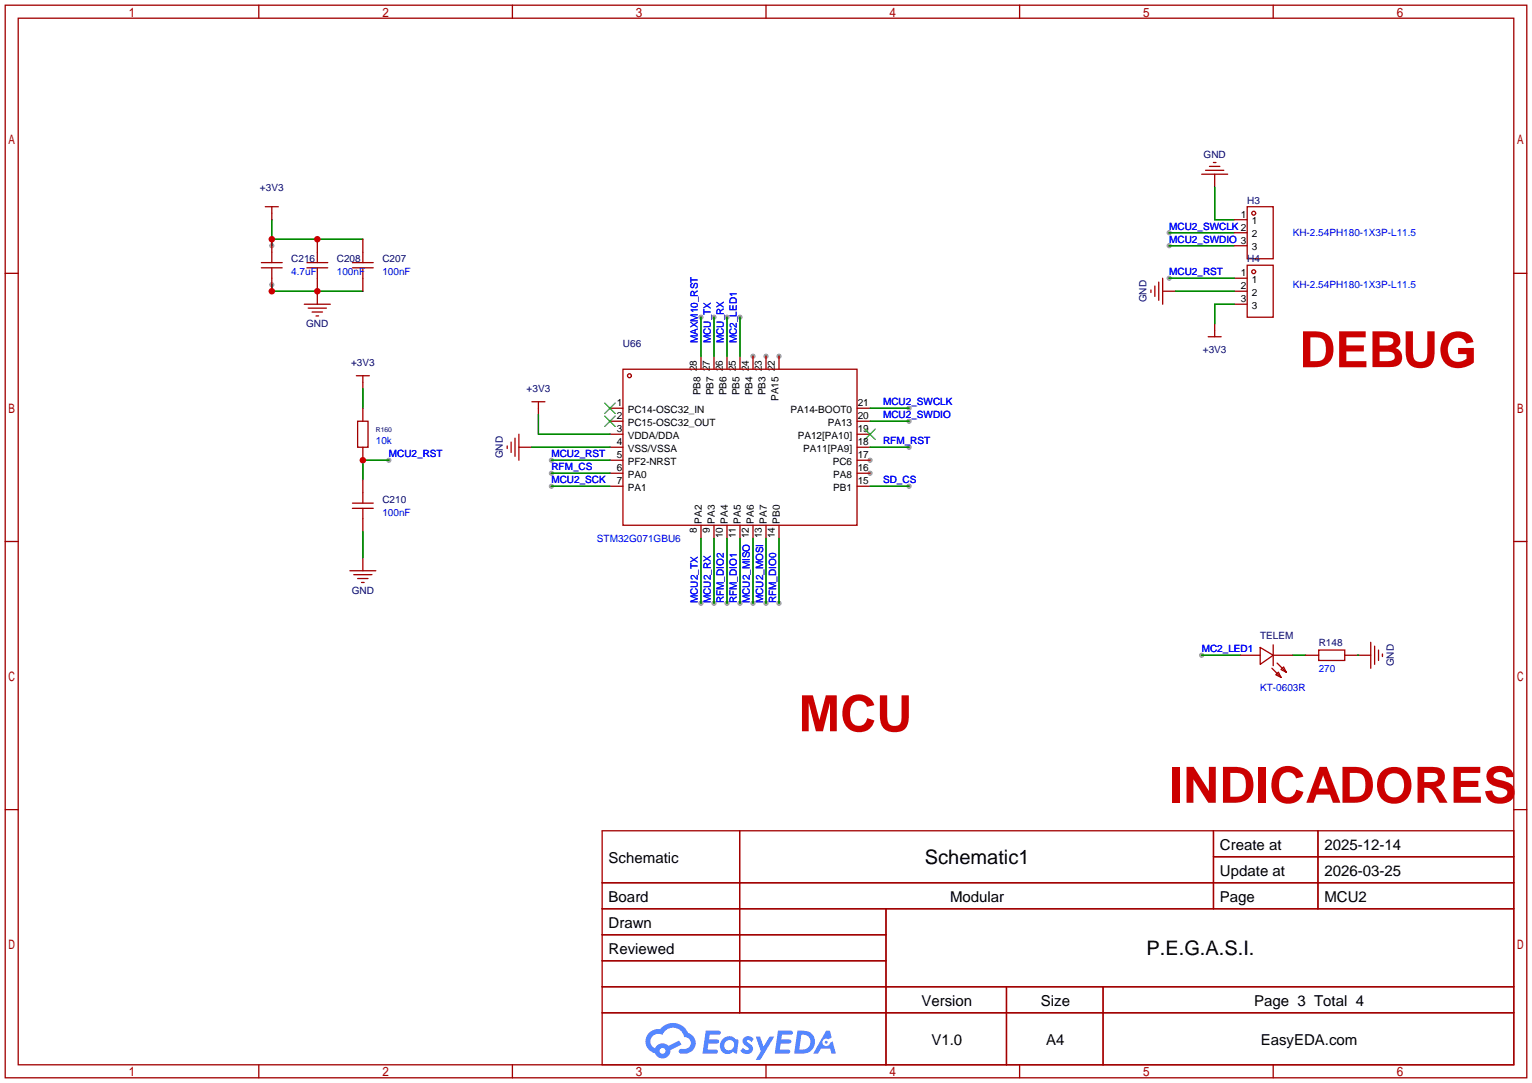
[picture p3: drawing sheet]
<svg xmlns="http://www.w3.org/2000/svg" width="299mm" height="212mm" viewBox="0 0 299 212" stroke-linecap="round" stroke-linejoin="round" font-family="sans-serif">
<g fill="#999">
<circle cx="147.1" cy="69.6" r=".51"/>
<circle cx="149.6" cy="69.6" r=".51"/>
<circle cx="152.1" cy="69.6" r=".51"/>
<circle cx="169.9" cy="89.9" r=".51"/>
<circle cx="169.9" cy="92.5" r=".51"/>
<circle cx="234.7" cy="128" r=".51"/>
<circle cx="228.3" cy="45.5" r=".51"/>
<circle cx="228.3" cy="48" r=".51"/>
<circle cx="53.1" cy="48" r=".51"/>
<circle cx="53.1" cy="55.6" r=".51"/>
<circle cx="177.5" cy="79.8" r=".51"/>
<circle cx="177.5" cy="82.3" r=".51"/>
<circle cx="107.7" cy="89.9" r=".51"/>
<circle cx="75.9" cy="89.9" r=".51"/>
<circle cx="228.3" cy="54.4" r=".51"/>
<circle cx="149.6" cy="117.9" r=".51"/>
<circle cx="147.1" cy="117.9" r=".51"/>
<circle cx="107.7" cy="95" r=".51"/>
<circle cx="139.4" cy="62" r=".51"/>
<circle cx="142" cy="62" r=".51"/>
<circle cx="136.9" cy="62" r=".51"/>
<circle cx="136.9" cy="117.9" r=".51"/>
<circle cx="142" cy="117.9" r=".51"/>
<circle cx="139.4" cy="117.9" r=".51"/>
<circle cx="144.5" cy="117.9" r=".51"/>
<circle cx="152.1" cy="117.9" r=".51"/>
<circle cx="144.5" cy="62" r=".51"/>
<circle cx="177.5" cy="87.4" r=".51"/>
<circle cx="107.7" cy="92.5" r=".51"/>
<circle cx="177.5" cy="95" r=".51"/>
</g>
<g fill="none" stroke="#a10000" stroke-width=".25">
<path d="M1 1h297.2v209.6h-297.2zM3.6 3.6h292.1v204.4h-292.1zM50.5 1v2.6M100.1 1v2.6M149.6 1v2.6M199.1 1v2.6M248.7 1v2.6M1 53.4h2.6M295.7 53.4h2.5M1 105.8h2.6M295.7 105.8h2.5M1 158.2h2.6"/>
<path d="M295.7 158.2h2.5M117.6 162.3h178.1v45.7h-178.1zM117.6 172.5h178.1M117.6 177.5h178.1M144.5 162.3v35.6M173 177.5v30.5M237 162.3v15.2M237 167.4h58.7M257.4 162.3v15.2M117.6 182.6h55.4M117.6 192.8h178.1M117.6 187.7h55.4"/>
<path d="M117.6 197.9h178.1M196.6 192.8v15.2M215.4 192.8v15.2M50.5 208v2.6M100.1 208v2.6M149.6 208v2.6M199.1 208v2.6M248.7 208v2.6"/>
</g>
<g fill="#5487ff">
<path d="M145.3 202.7a1.3 1.3 0 0 1 1.9 .3l-.4 .6a.54 .54 0 0 0-.9-.2l.1 .2a1.58 1.58 0 0 1 1 1.5 1.43 1.43 0 0 1-2.4 .2l.5-.6a.64 .64 0 0 0 .5 .5 .64 .64 0 0 0 .7-.3l-.2-.2a1.35 1.35 0 0 1-.9-1.8z"/>
<path d="M147.6 202.5h.9l.6 2 1.2-2h.9l-2.7 4.6h-.9l1-1.7z"/>
<path d="M137.8 201.4h1.7a1.31 1.31 0 0 1 1.2 .2 .4 .4 0 0 1-.3 .5l-1.8 .1-.1 .9h1.6a.4 .4 0 0 1 .4 .4 .4 .4 0 0 1-.5 .4h-1.6l-.2 1.2h.8a1.23 1.23 0 0 1 1.2 .2 .39 .39 0 0 1-.4 .5h-2.6z"/>
<path d="M151.9 201.4h1.7a1.32 1.32 0 0 1 1.2 .2 .39 .39 0 0 1-.3 .5l-1.8 .1-.1 .9h1.6a.4 .4 0 0 1 .4 .4 .4 .4 0 0 1-.4 .4h-1.7l-.2 1.2h.8a1.23 1.23 0 0 1 1.2 .1 .39 .39 0 0 1-.4 .6h-2.6z"/>
<path d="M161.3 201.4h.8l.3 1.3-.6 .4a.75 .75 0 0 0-1.1 .3 .75 .75 0 0 0 .5 1 .75 .75 0 0 0 .9-.7l.5-.2 .6 2.3h-.8l-.3-.9h-1.8l-.5 .9h-1z"/>
<path d="M155.7 201.4l-.6 4.4h1.5a2.27 2.27 0 0 0 2.6-2.2 2.27 2.27 0 0 0-2.7-2.2zM156.5 202.1a1.5 1.5 0 0 1 1.8 1.6 1.5 1.5 0 0 1-1.9 1.4h-.3z"/>
<path d="M141.2 203a1.6 1.6 0 0 0-.3 2.3 1.6 1.6 0 0 0 2.3 .2l.7 .3 .3-2.4-.1-.3-.5-.1a1.58 1.58 0 0 0-2.4 0zM141.8 203.5a.99 .99 0 0 1 1.6 .3 .99 .99 0 0 1-.9 1.4 .94 .94 0 0 1-1-.6 .94 .94 0 0 1 .3-1.1z"/>
<path d="M126.8 201.8a2.37 2.37 0 0 0 1.1 4 1.54 1.54 0 0 0 1.8 1 1.54 1.54 0 0 0 1.2-1.6l2.2-1.1-.5-.8-2 1a1.57 1.57 0 0 0-2.7 .5 1.5 1.5 0 0 1-.7-2.1 1.5 1.5 0 0 1 2.2-.5 2.23 2.23 0 0 1 2.3-1.4 2.23 2.23 0 0 1 2 1.8 1.16 1.16 0 0 1 1.2 1.1 1.16 1.16 0 0 1-1.1 1.2h-.7a.47 .47 0 0 0-.5 .4 .47 .47 0 0 0 .4 .5 2.17 2.17 0 0 0 2.5-.9 2.17 2.17 0 0 0-.3-2.7l-.8-.4a3.2 3.2 0 0 0-5.5-.7l-1.1 .1zM128.8 205.3a.6 .6 0 0 1 1.2 0 .6 .6 0 0 1-1.2 0z"/>
<circle cx="161.4" cy="203.6" r=".28"/>
</g>
<g fill="none" stroke="#008700" stroke-width=".25">
<path d="M237.2 36.6v6.3h3.8M53.1 42.9v5.1M53.1 55.6v1.3h17.8M53.1 46.7h17.8M228.3 45.5h12.7M228.3 48h12.7M228.3 54.4h12.7M229.6 56.9h11.4M241 59.4h-3.8v3.8M70.9 75.9v3.9M136.9 62v7.6M139.4 62v7.6"/>
<path d="M142 62v7.6M144.5 62v7.6M169.9 79.8h7.6M75.9 89.9h-5v3.8M103.9 87.4h15.2M105.2 81v3.8h13.9M107.7 89.9h11.4M107.7 95h11.4M107.7 92.5h11.4M169.9 87.4h7.6M169.9 82.3h7.6M169.9 95h7.6"/>
<path d="M70.9 103.9v5.1M136.9 105.2v12.7M139.4 105.2v12.7M142 105.2v12.7M144.5 105.2v12.7M147.1 105.2v12.7M149.6 105.2v12.7M152.1 105.2v12.7M234.7 128h7.6M252.5 128h2.5M265.2 128h.1"/>
</g>
<g fill="none" stroke="#a10000" stroke-width=".25">
<path d="M234.7 34h5.1M235.5 33.3h3.5M236.2 32.5h2.1M237 31.8h.5M237.2 34v2.6M51.1 52.3h4M51.1 51.3h4M51.8 40.4h2.6M53.1 40.4v2.5M53.1 46.7v4.6M53.1 52.3v4.6M59.4 59.4h5.1"/>
<path d="M59.9 52.3h4.1M59.9 51.3h4.1M62 46.7v4.6M62 52.3v7.1M68.8 52.3h4.1M68.8 51.3h4.1M70.9 46.7v4.6M70.9 52.3v4.6M224.8 56.6v.6M225.6 55.9v2M226.3 55.1v3.6M227.1 56.9h2.5"/>
<path d="M227.1 54.4v5M241 59.4h2.6M241 42.9h2.6M241 45.5h2.6M241 48h2.6M241 54.4h2.6M241 56.9h2.6M243.6 40.4h5.1v10.1h-5.1zM243.6 51.8h5.1v10.2h-5.1zM60.2 60.2h3.6M61 61h2M61.7 61.7h.5"/>
<path d="M69.6 73.4h2.5M70.9 73.4v2.5M70.9 79.8v2.5M103.9 78.5h2.5M105.2 78.5v2.5M119.1 79.8h2.6M121.7 72.1h45.7v30.5h-45.7zM136.9 69.6v2.5M139.4 69.6v2.5M142 69.6v2.5M144.5 69.6v2.5M147.1 69.6v2.5"/>
<path d="M149.6 69.6v2.5M152.1 69.6v2.5M167.4 79.8h2.5M236 65.8h2.5M237.2 63.2v2.6M68.8 99.3h4.1M68.8 98.3h4.1M69.8 82.3h2.1v5.1h-2.1zM70.9 87.4v2.5M70.9 93.7v4.6M70.9 99.3v4.6M99.1 87.1v.5"/>
<path d="M99.8 86.4v2M100.6 85.6v3.6M101.3 87.4h2.6M101.3 84.8v5.1M119.1 82.3h2.6M119.1 84.8h2.6M119.1 87.4h2.6M119.1 89.9h2.6M119.1 92.5h2.6M119.1 95h2.6M167.4 82.3h2.5M167.4 84.8h2.5"/>
<path d="M167.4 87.4h2.5M167.4 89.9h2.5M167.4 92.5h2.5M167.4 95h2.5M68.3 111.5h5.1M69.1 112.3h3.5M69.8 113h2.1M70.6 113.8h.5M70.9 109v2.5M136.9 102.6v2.6M139.4 102.6v2.6M142 102.6v2.6"/>
<path d="M144.5 102.6v2.6M147.1 102.6v2.6M149.6 102.6v2.6M152.1 102.6v2.6M242.3 128h3.8M246.1 126.5l2.6 1.5-2.6 1.8zM248.4 130.6l1.8 1.7M248.7 128h3.8M248.7 126v4M249.2 131.8l.5-.5 .5 1zM249.4 129.5l1.8 1.8M250.2 130.8l.5-.5 .5 1z"/>
<path d="M255 128h2.6M257.6 127h5v2h-5zM262.6 128h5.1M267.7 125.5v5.1M268.5 126.2v3.6M269.2 127v2M270 127.8v.5"/>
<circle cx="244.9" cy="41.7" r=".38"/>
<circle cx="244.9" cy="53.1" r=".38"/>
<circle cx="122.9" cy="73.4" r=".38"/>
</g>
<path d="M118.1 78.7l2 2.1M120.1 78.7l-2 2.1M118.1 81.3l2 2M120.1 81.3l-2 2M168.9 83.8l2 2.1M170.9 83.8l-2 2.1" fill="none" stroke="#3c3" stroke-width=".25"/>
<g fill="#c00">
<circle cx="53.1" cy="46.7" r=".63"/>
<circle cx="62" cy="46.7" r=".63"/>
<circle cx="62" cy="56.9" r=".63"/>
<circle cx="53.1" cy="56.9" r=".63"/>
<circle cx="70.9" cy="89.9" r=".63"/>
</g>
<g font-size="9.8" fill="#c00">
<text x="253.7" y="71.7">DEBUG</text>
<text x="156" y="142.9">MCU</text>
<text x="228.3" y="156.8">INDICADORES</text>
</g>
<g font-size="3.9">
<text x="180.7" y="168.8">Schematic1</text>
<text x="223.9" y="186.6">P.E.G.A.S.I.</text>
</g>
<g font-size="2.9">
<text x="238.3" y="166.1">Create at</text>
<text x="258.7" y="166.1">2025-12-14</text>
<text x="118.9" y="168.6">Schematic</text>
<text x="238.3" y="171.1">Update at</text>
<text x="258.7" y="171.1">2026-03-25</text>
<text x="118.9" y="176.2">Board</text>
<text x="185.6" y="176.2">Modular</text>
<text x="238.3" y="176.2">Page</text>
<text x="258.7" y="176.2">MCU2</text>
<text x="118.9" y="181.3">Drawn</text>
<text x="118.9" y="186.4">Reviewed</text>
<text x="180" y="196.5">Version</text>
<text x="203.3" y="196.5">Size</text>
<text x="244.9" y="196.5">Page 3 Total 4</text>
<text x="181.9" y="204.2">V1.0</text>
<text x="204.3" y="204.2">A4</text>
<text x="246.2" y="204.2">EasyEDA.com</text>
</g>
<g font-size="2" fill="#000080">
<text x="235.1" y="30.9">GND</text>
<text x="50.8" y="37.3">+3V3</text>
<text x="243.6" y="39.8">H3</text>
<text x="56.9" y="51.2">C216</text>
<text x="65.8" y="51.2">C208</text>
<text x="74.7" y="51.2">C207</text>
<text x="243.6" y="51.2">H4</text>
<text x="224" y="59.1" transform="rotate(-90 224 59.1)">GND</text>
<text x="59.8" y="63.9">GND</text>
<text x="68.6" y="71.6">+3V3</text>
<text x="121.7" y="67.7">U66</text>
<text x="234.9" y="69">+3V3</text>
<text x="102.8" y="76.6">+3V3</text>
<text x="98.2" y="89.5" transform="rotate(-90 98.2 89.5)">GND</text>
<text x="74.7" y="98.2">C210</text>
<text x="68.7" y="116">GND</text>
<text x="246.1" y="124.9">TELEM</text>
<text x="257.6" y="126.2">R148</text>
<text x="272.2" y="130.2" transform="rotate(-90 272.2 130.2)">GND</text>
</g>
<g font-size="2" fill="#00f">
<text x="228.3" y="44.9">MCU2_SWCLK 2</text>
<text x="228.3" y="47.4">MCU2_SWDIO 3</text>
<text x="252.5" y="46.2">KH-2.54PH180-1X3P-L11.5</text>
<text x="56.9" y="53.8">4.7uF</text>
<text x="65.8" y="53.8">100nF</text>
<text x="74.7" y="53.8">100nF</text>
<text x="228.3" y="53.8">MCU2_RST</text>
<text x="252.5" y="56.3">KH-2.54PH180-1X3P-L11.5</text>
<text x="136.3" y="67.1" transform="rotate(-90 136.3 67.1)">MAXM10_RST</text>
<text x="138.9" y="67.1" transform="rotate(-90 138.9 67.1)">MCU_TX</text>
<text x="141.4" y="67.1" transform="rotate(-90 141.4 67.1)">MCU_RX</text>
<text x="143.9" y="67.1" transform="rotate(-90 143.9 67.1)">MC2_LED1</text>
<text x="172.5" y="79.2">MCU2_SWCLK</text>
<text x="172.5" y="81.7">MCU2_SWDIO</text>
<text x="73.4" y="86.8">10k</text>
<text x="75.9" y="89.3">MCU2_RST</text>
<text x="107.7" y="89.3">MCU2_RST</text>
<text x="172.5" y="86.8">RFM_RST</text>
<text x="107.7" y="94.4">MCU2_SCK</text>
<text x="107.7" y="91.9">RFM_CS</text>
<text x="172.5" y="94.4">SD_CS</text>
<text x="74.7" y="100.8">100nF</text>
<text x="116.6" y="105.8">STM32G071GBU6</text>
<text x="136.3" y="117.9" transform="rotate(-90 136.3 117.9)">MCU2_TX</text>
<text x="138.9" y="117.9" transform="rotate(-90 138.9 117.9)">MCU2_RX</text>
<text x="141.4" y="117.9" transform="rotate(-90 141.4 117.9)">RFM_DIO2</text>
<text x="143.9" y="117.9" transform="rotate(-90 143.9 117.9)">RFM_DIO1</text>
<text x="146.5" y="117.9" transform="rotate(-90 146.5 117.9)">MCU2_MISO 12</text>
<text x="149" y="117.9" transform="rotate(-90 149 117.9)">MCU2_MOSI 13</text>
<text x="151.6" y="117.9" transform="rotate(-90 151.6 117.9)">RFM_DIO0</text>
<text x="234.7" y="127.4">MC2_LED1</text>
<text x="257.6" y="131.2">270</text>
<text x="246.1" y="135.1">KT-0603R</text>
</g>
<g font-size="2">
<text x="242.4" y="42.6">1</text>
<text x="244.5" y="43.8">1</text>
<text x="244.5" y="46.4">2</text>
<text x="244.5" y="48.9">3</text>
<text x="242.4" y="54">1</text>
<text x="242.4" y="56.5">2</text>
<text x="242.4" y="59.1">3</text>
<text x="244.5" y="55.3">1</text>
<text x="244.5" y="57.8">2</text>
<text x="244.5" y="60.4">3</text>
<text x="136.1" y="72.5" transform="rotate(-90 136.1 72.5)">28</text>
<text x="136.8" y="77.3" transform="rotate(-90 136.8 77.3)">PB8</text>
<text x="138.6" y="72.5" transform="rotate(-90 138.6 72.5)">27</text>
<text x="139.4" y="77.3" transform="rotate(-90 139.4 77.3)">PB7</text>
<text x="141.1" y="72.5" transform="rotate(-90 141.1 72.5)">26</text>
<text x="141.9" y="77.3" transform="rotate(-90 141.9 77.3)">PB6</text>
<text x="143.7" y="72.5" transform="rotate(-90 143.7 72.5)">25</text>
<text x="144.4" y="77.3" transform="rotate(-90 144.4 77.3)">PB5</text>
<text x="146.2" y="72.5" transform="rotate(-90 146.2 72.5)">24</text>
<text x="147" y="77.3" transform="rotate(-90 147 77.3)">PB4</text>
<text x="148.8" y="72.5" transform="rotate(-90 148.8 72.5)">23</text>
<text x="149.5" y="77.3" transform="rotate(-90 149.5 77.3)">PB3</text>
<text x="151.3" y="72.5" transform="rotate(-90 151.3 72.5)">22</text>
<text x="120.5" y="81.9">2</text>
<text x="120.5" y="79.4">1</text>
<text x="122.6" y="83.2">PC15-OSC32_OUT</text>
<text x="122.6" y="80.7">PC14-OSC32_IN</text>
<text x="152.1" y="78.3" transform="rotate(-90 152.1 78.3)">PA15</text>
<text x="154.4" y="80.7">PA14-BOOT0</text>
<text x="161.7" y="83.2">PA13</text>
<text x="167.5" y="79.4">21</text>
<text x="167.5" y="81.9">20</text>
<text x="120.5" y="89.6">5</text>
<text x="120.5" y="87">4</text>
<text x="120.5" y="84.5">3</text>
<text x="122.6" y="88.3">VSS/VSSA</text>
<text x="122.6" y="85.8">VDDA/DDA</text>
<text x="155.8" y="85.8">PA12[PA10]</text>
<text x="156.9" y="88.3">PA11[PA9]</text>
<text x="167.5" y="84.5">19</text>
<text x="167.5" y="87">18</text>
<text x="167.5" y="89.6">17</text>
<text x="120.5" y="94.6">7</text>
<text x="120.5" y="92.1">6</text>
<text x="122.6" y="95.9">PA1</text>
<text x="122.6" y="93.4">PA0</text>
<text x="122.6" y="90.8">PF2-NRST</text>
<text x="162.6" y="90.8">PC6</text>
<text x="162.8" y="93.4">PA8</text>
<text x="162.8" y="95.9">PB1</text>
<text x="167.5" y="92.1">16</text>
<text x="167.5" y="94.6">15</text>
<text x="136.1" y="104.1" transform="rotate(-90 136.1 104.1)">8</text>
<text x="137.1" y="102.3" transform="rotate(-90 137.1 102.3)">PA2</text>
<text x="138.6" y="104.1" transform="rotate(-90 138.6 104.1)">9</text>
<text x="139.6" y="102.3" transform="rotate(-90 139.6 102.3)">PA3</text>
<text x="141.1" y="105.1" transform="rotate(-90 141.1 105.1)">10</text>
<text x="142.2" y="102.3" transform="rotate(-90 142.2 102.3)">PA4</text>
<text x="143.7" y="105.1" transform="rotate(-90 143.7 105.1)">11</text>
<text x="144.7" y="102.3" transform="rotate(-90 144.7 102.3)">PA5</text>
<text x="147.2" y="102.3" transform="rotate(-90 147.2 102.3)">PA6</text>
<text x="149.8" y="102.3" transform="rotate(-90 149.8 102.3)">PA7</text>
<text x="151.3" y="105.1" transform="rotate(-90 151.3 105.1)">14</text>
<text x="152.3" y="102.3" transform="rotate(-90 152.3 102.3)">PB0</text>
</g>
<text font-size="1.3" fill="#000080" x="73.4" y="84.4">R160</text>
</svg>
